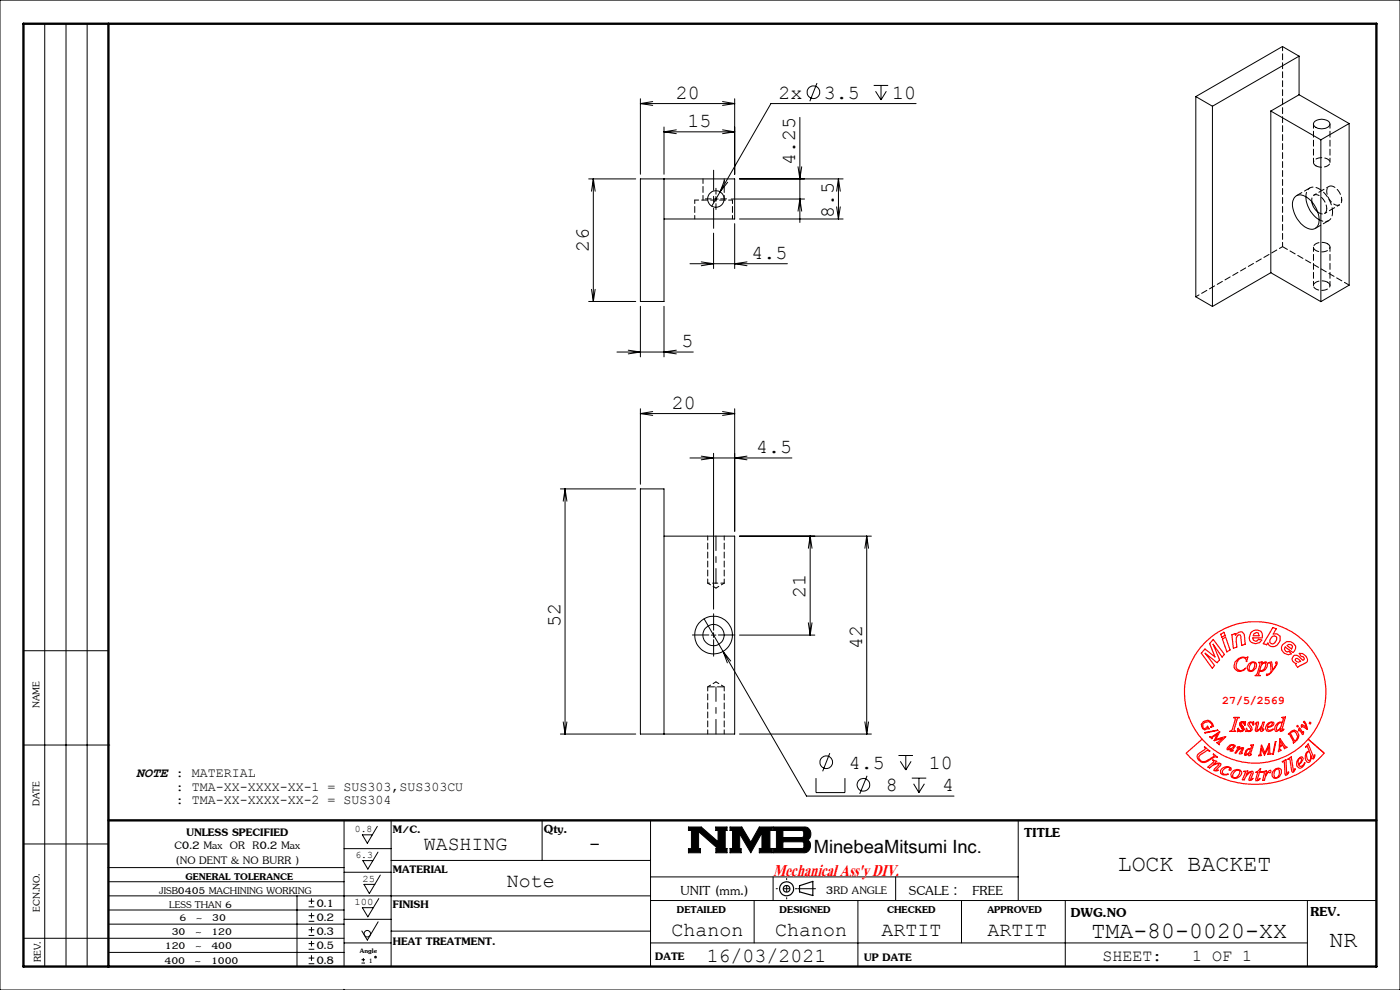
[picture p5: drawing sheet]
<svg xmlns="http://www.w3.org/2000/svg" width="297mm" height="210mm" viewBox="0 0 297 210" stroke-linecap="round" stroke-linejoin="round" font-family="sans-serif">
<g fill="none" stroke="#000" stroke-width=".21">
<path d="M0 0h297v210h-297zM9.5 5v200M14 5v200M18.5 5v200M173.3 17.6l-1.5 3.9M185.3 18.1h3.1M185.7 19.4l1.2 1.8M186.9 18.1v3.1M188 19.4l-1.1 1.8M275.6 11.9l-18.4 10.6M275.6 11.9v8.2M275.6 11.9l-3.5-2-18.4 10.6"/>
<path d="M124.9 38h10M125.9 38v26M125.9 38l.4 2.6M125.9 38l-.4 2.6M135.9 20.9v16.1M135.9 22h20M135.9 22l2.6 .4M138.5 21.5l-2.6 .5M140.9 38v26h-5v-26h20v8.5h-15M140.9 26.9v10.1M140.9 28h15M140.9 28l2.6 .4"/>
<path d="M143.5 27.5l-2.6 .5M153.3 27.5l2.6 .5M153.3 21.5l2.6 .5M153.7 38.2l-.9 2.5M154.4 38.7l-1.6 2M155.9 20.9v16.1M155.9 28l-2.6 .4M155.9 22l-2.6 .4M156.9 38h22M169.3 35.4l.4 2.6 .4-2.6M169.7 24.9v22.3M177.9 38v8.5"/>
<path d="M177.9 38l.4 2.6M177.9 38l-.4 2.6M194.3 22h-30.8l-10.7 18.7M253.7 20.5l3.5 2M253.7 20.5v42.5l3.5 2M257.2 22.5v42.5M269.6 23.6v34.2M269.6 23.6l10.6 6.1M275.6 20.1l-6 3.5M275.6 20.1l10.6 6.1M278.8 25.9a2.27 2.27 0 0 1 3.3 .3 1.52 1.52 0 0 1-2 1.1 1.14 1.14 0 0 1-1.4-1.3zM280.2 29.7v34.3"/>
<path d="M286.2 26.2v34.3l-6 3.5M286.2 26.2l-6 3.5M146.4 55.9h20.6M148.8 55.6l2.6 .3-2.6 .5M151.4 49.5v7.5M151.4 42.2h1M151.9 41.7v1M152.8 40.7l-1.8 3M155.1 42.2h15.6M155.9 47.4v9.6M156.9 46.5h22M158.5 55.6l-2.6 .3 2.6 .5"/>
<path d="M169.3 44.8l.4-2.6 .4 2.6M177.5 43.9l.4 2.6M178.3 43.9l-.4 2.6M269.6 57.8l-12.4 7.2M269.6 57.8l10.6 6.2M274.8 41.7a2.41 2.41 0 0 1 3.2 .7 5.4 5.4 0 0 1 1.6 5.4 1.75 1.75 0 0 1-2.8 .3 6 6 0 0 1-2.5-5.5zM277 41.7a6.1 6.1 0 0 0 2.9 4.9M278.3 42.8a3.5 3.5 0 0 0 1.2 2.2M124.9 64h10M125.5 61.4l.4 2.6M126.3 61.4l-.4 2.6M130.9 74.7h16.2"/>
<path d="M133.3 74.3l2.6 .4-2.6 .4M135.9 65v10.7M140.9 65v10.7M143.5 74.3l-2.6 .4 2.6 .4M135.9 86.7v16M135.9 87.7h20M135.9 87.7l2.6 .4M138.5 87.3l-2.6 .4M146.4 97.1h21.6M148.8 96.8l2.6 .3-2.6 .4M151.4 96.2v33M153.3 87.3l2.6 .4"/>
<path d="M155.9 86.7v26M155.9 87.7l-2.6 .4M158.5 96.8l-2.6 .3 2.6 .4M118.9 103.7h16M119.9 103.7l-.4 2.6M119.9 103.7v52M119.9 103.7l.4 2.6M140.9 113.7h15v42h-20v-52h5v52M156.9 113.7h28M171.9 113.7v21M171.9 113.7l.4 2.6M171.9 113.7l-.4 2.6"/>
<path d="M183.9 113.7v42M183.9 113.7l.4 2.6M183.9 113.7l-.4 2.6M5 138h18M149.4 131.3l4 6.9M150.9 134.7h1M151.4 134.2v1M153.4 138.2l17.7 30.7h31.3M153.4 138.2l.9 2.4M153.4 138.2l1.6 2M156.9 134.7h16M171.5 132.1l.4 2.6"/>
<path d="M172.3 132.1l-.4 2.6M5 158h18.3M118.9 155.7h16M119.5 153.1l.4 2.6M120.3 153.1l-.4 2.6M156.9 155.7h28M176 159.8l-1.5 3.8M183.5 153.1l.4 2.6M184.3 153.1l-.4 2.6M5 179h18M73 174v31M80 175.3l-2.1 3.6-1-1.8h2.1"/>
<path d="M83 174v31M115 174v8.5M138 174v31M146 175.4h2.8l3.5 3.1v-2.3h-.5v-.8h2.4v.8h-.4v3.8h.4v.9h-2.3v-.9h.4l-4.1-3.6v3.6h.4v.9h-2.6v-.9h.7v-3.8h-.7zM154.9 175.4h2.5l1.9 3.2 1.8-3.2h2.7v.8h-.5v3.8h.5v.9h-2.7v-.9h.5v-3.3l-2.3 4.2-2.4-4v3.1h.3v.9h-2.3v-.9h.5v-3.8h-.5zM164.1 175.4h6.6a1.47 1.47 0 0 1 1.3 1.2 1.47 1.47 0 0 1-.7 1.6 1.48 1.48 0 0 1 .6 1.6 1.48 1.48 0 0 1-1.4 1.1h-6.4v-.9h.6v-3.8h-.6zM166.1 176.2h4.1l.3 .3v.8l-.3 .4h-4.1zM166.1 178.6h4.2l.2 .2 .1 .8-.3 .4h-4.2zM173.1 165.1v3h6.1v-3M183.9 164.6l-1.5 3.8M190.6 160.3h3.1M191 161.5l1.2 1.8"/>
<path d="M192.2 160.3v3M193.3 161.5l-1.1 1.8M193.4 165.1h3.1M193.8 166.3l1.1 1.8M194.9 165.1v3M196.1 166.3l-1.2 1.8M216 174v17M5 199h68M22.9 184h50.1M23 190h115M23 196h50M23 193h50"/>
<path d="M23 187h50M63 190v15M65.5 192.4h1.2M65.5 191.2h1.2M65.5 195.4h1.2M65.5 194.2h1.2M65.5 198.4h1.2M65.5 197.2h1.2M66.1 190.6v1.2M66.1 193.6v1.2M66.1 196.6v1.2M66.1 199.6v1.2"/>
<path d="M73 195h10M73 185h10M73 180h10M80.2 180.8l-2.2 3.6-1-1.8h2.1M80.2 195.5l-2.3 3.9-1.1-1.9M80.4 190.6l-2.4 3.9-1.1-2h2.3M80.7 185.6l-2.3 3.9-1.2-1.9h2.3M83 197.5h55M83 182.5h55M138 186h78M138 191h154M160 191v9"/>
<path d="M164 186v5M182 191v14M190 186v5M204 191v9M226 191v14M277.4 191v14M23 202h50M65.5 201.4h1.2M65.5 200.2h1.2M65.5 204.4h1.2M65.5 203.2h1.2M66.1 202.6v1.2"/>
<path d="M73 200h10M76.7 204.3h.7M76.7 203.6h.7M77.1 203.2v.7M138 200h139.4"/>
<circle cx="172.6" cy="19.6" r="1.34"/>
<circle cx="151.9" cy="42.2" r="1.75"/>
<circle cx="151.4" cy="134.7" r="4"/>
<circle cx="151.4" cy="134.7" r="2.25"/>
<circle cx="175.3" cy="161.7" r="1.33"/>
<circle cx="183.2" cy="166.5" r="1.34"/>
<circle cx="77.9" cy="198.1" r=".68"/>
<circle cx="79.7" cy="203" r=".17"/>
</g>
<g fill="none" stroke="#000" stroke-width=".25">
<path d="M169.6 187.9l2.8-.9v3l-2.8-.8z"/>
<circle cx="166.9" cy="188.5" r="1.49"/>
<circle cx="166.9" cy="188.5" r=".7"/>
</g>
<g fill="none" stroke="#f00" stroke-width=".25">
<path d="M257.4 135.6l2.4 3.2-.5 .6-1.9-2.7 1.3 3.3-.5 .6-2.5-2 2 2.6-.5 .5-2.4-3.1 .8-.9 2.1 1.6-1.1-2.8zM259 134.5l.6-.4 .3 .7-.7 .4zM259.3 135.6l.7-.5 .9 2.8-.6 .4zM261.3 134.6l.7-.2 .1 .4 .3-.4 .6-.4h.5l.5 .7 .2 2-.8 .2-.2-2-.4-.3-.5 .8 .1 1.9-.7 .2zM262.8 139.7a2 2 0 0 1 1.6-.2l.3-.1-.3 .9a.77 .77 0 0 0-.4-.8 .77 .77 0 0 0-1 .2 1.67 1.67 0 0 0-.5 2.3 1.24 1.24 0 0 0 1.8-.3 1.44 1.44 0 0 1-2.4 .2l-.1-.6 .2-.9zM265.4 134.2a1.44 1.44 0 0 1 2.3 .1l.1 1h-2l.1 .5 .4 .2h.4l.2-.4 .8 .1-.5 .6-.9 .3-.8-.3-.4-.5-.1-.6zM266 134.4l.6-.2 .3 .1 .2 .6h-1.2zM269.7 135.2l.4-.3h.4l.3 .3v.5l-.4 .6-.3 .3h-.4l-.3-.3v-.5zM270 133.1l.8 .3-.7 1.1h.9l.6 .5v.9l-.6 .9-.6 .4h-.7l-.5-.3-.2-.5-.3 .4-.7-.2zM272.1 136.7l.9-.6a1.46 1.46 0 0 1 1.8 1.5l-.5 .8-1.6-1.1-.2 .4 .2 .4 .3 .2 .5-.1 .5 .5-.7 .2-.9-.3-.5-.7v-.6zM273 136.9l.4-.2 .6 .1 .2 .3-.2 .5zM274.4 139.2a.97 .97 0 0 1 1.4 .4l.6 .5 .2-.1v-.5l-.2-.2h-.4l-.4-.7h.8l.7 .6 .3 .7a1.49 1.49 0 0 1-1.2 1.1l-.9 .6-.5-.6 .3-.3-.9-.4-.1-.5z"/>
<path d="M274.9 139.7l.5 .1 .5 .5-.5 .2-.6-.3zM255 156.8a15 15 0 0 1 .9-20.7 15 15 0 0 1 20.8 0 15 15 0 0 1 .8 20.7M255 156.8a15 15 0 0 0 22.5 0M255 156.8l-3.4 3a19.5 19.5 0 0 0 29.3 0l-3.4-3M255.4 153l.9-.2a1.78 1.78 0 0 1 1.2 1.3l-.6 .2 .2-.5-.1-.3-.6-.4-.8 .1-.4 .5 .1 .8 .1 .1 .8-.3v-.3l.3 .6-.2-.1-.7 .3-.6-.5-.2-.7zM255.5 158.5l1.1 .8-.6-.1-1.1 .7a.82 .82 0 0 0-.6 .9 .82 .82 0 0 0 .7 .7 3.1 3.1 0 0 0 2.4-1l.2-.2-.2-.4 .9 .7-.5-.1-1.3 .8a1.4 1.4 0 0 1-1.7 .3 1.4 1.4 0 0 1-.7-1.6l1.6-1.1zM255.6 155.4l2.8-.5-2.7 .6zM256.6 156.3h.5l1.6-1.1-.7 1.6 2-.5-1.4 1.4 .1 .3-.6-.5 1.3-.9-1.8 .5 .6-1.4-1.1 .7v.3zM260.8 158.1a.9 .9 0 0 1 1.3 .1l-.7 1h.2l-.5 .1 .2-.5-.9 .3-.1-.3zM261.1 158.2l.2-.1h.4a.94 .94 0 0 1-1.1 .7zM261.8 152.2h1.1l-.5 .4-.5 1.9-.1 .5 .3 .1h-1.2l.4-.2 .7-2.1 .1-.4zM262.4 158.5l.6-.1-.3 .6 .5-.3 .6-.1-.5 1.1 .3 .1-.6 .2-.1-.2 .6-1.1a1.46 1.46 0 0 0-1.2 1h-.3l.7-1.1z"/>
<path d="M263.1 153.3l1.1-.2-.1 .7-.5-.6-.3 .3 .6 1.1a.91 .91 0 0 1-1.2 .5l-.2 .1 .2-.7 .1 .4 .4 .2 .4-.2v-.3l-.6-.8zM264.7 159l.3-.1 .2 .3a.93 .93 0 0 1-.9 .8zM264.9 153.3l1.1-.2-.1 .7-.5-.6-.4 .3 .6 1.1a.91 .91 0 0 1-1.2 .5l-.1 .1 .1-.7 .1 .4 .5 .2 .3-.2v-.3l-.6-.8zM265 140.8a.88 .88 0 0 1 .9-.4 .88 .88 0 0 1 .7 .7 1.43 1.43 0 0 1-1.3 1.3l-.5-.1a1.07 1.07 0 0 1 .2-1.5zM265.4 158h.5l-.7 2h.3l-.5 .3v-.5l-.8 .5-.2-.2a1.28 1.28 0 0 1 1.1-1.3l.2 .1 .2-.6zM265.5 140.6l.4-.1 .3 .1a1.47 1.47 0 0 1-.8 1.7l-.4-.1a1.51 1.51 0 0 1 .5-1.6zM266.3 153.4l.4-.2h.2l-.3 1.7a2.09 2.09 0 0 0 1.3-1.7h.3l-.5 1.7 .4-.2-.5 .5-.2-.3 .3-.8a1.28 1.28 0 0 1-1.3 1 1.6 1.6 0 0 1 .2-1.5v-.2l-.4 .2zM267 140.5l.8-.1-.1 .5 .2-.3 .7-.2a1.26 1.26 0 0 1 0 1.5 1.26 1.26 0 0 1-1.4 .4l-.2 .8 .3 .2h-1l.4-.3 .6-2.1v-.3zM267.7 158l.6 1.7 1-1.9 .1 2 .2 .1-.7 .1 .2-.2v-1.3l-.8 1.7-.7-1.5-.2 1.3 .2 .3h-.6l.3-.3 .3-1.9M267.7 140.9l.6-.3a.57 .57 0 0 1 .2 .8l-.4 .6-.7 .3-.1-.1zM268.9 153.6a.82 .82 0 0 1 1.4-.2 1.26 1.26 0 0 1-1.4 .9l.1 .5 .3 .1 .9-.2-1.1 .5-.4-.2a1.05 1.05 0 0 1 .2-1.4zM269.1 140.6l.6-.2 .3 1.7 .6-.9a.33 .33 0 0 0 .2-.3 .33 .33 0 0 0-.2-.3l.2-.2 .1 .1a4.5 4.5 0 0 1-2.2 2.8v-.3l.2-.1 .2 .2 .6-.7-.2-1.6z"/>
<path d="M269.2 153.6l.5-.4 .2 .2a1.16 1.16 0 0 1-1 .8zM270.5 157.3h.2l-.7 2.7zM271.3 153.4l.3-.2 .3 .4a1.49 1.49 0 0 1-1 1.3l-.1-.1a1.49 1.49 0 0 1 .5-1.4zM271.5 156.8l1.2 1.6 .3 .1-.5 .3-.3-.6-.6 .2-.1 .6 .2 .2-.5 .2zM271.6 157.3l.4 .7-.5 .2zM272 152.2l.7-.1-.8 2.8 .5-.2-.2 .3-.6 .1 .1-.7-.3 .5-.7 .2a1.31 1.31 0 0 1 1.1-1.9l.2 .1 .2-.7a.23 .23 0 0 0 0-.3 .23 .23 0 0 0-.2 0zM273.4 155.6a1.32 1.32 0 0 1 1.8-.5 1.63 1.63 0 0 1-.8 2.5v-.3l-.8-1.5h-.3zM273.8 155.5l.2-.3 .6-.1 .3 .3 .4 .8-.3 .7-.3 .3-.2-.2zM275.1 153.9h.3v.3h-.2zM275.6 154.4l.2 .1 .6 .9 .1-.2v.6h-.2l-.7-1-.1 .2zM276.5 153.1l.3-.1 .2 .5 .3 1.2-1.1-.7-.1 .3 .1-.6 1 .6zM277.4 159.6l.2-.1a1.38 1.38 0 0 1 .3 1.8l-.3 .1a1.38 1.38 0 0 1-.2-1.8z"/>
<path d="M277.5 157.8l1.2 2.8 .2-.5-.3 .9-.4-.7v.6l-.3 .7a.47 .47 0 0 1-.7-.1 1.35 1.35 0 0 1 .6-2.2l-.3-.7a.24 .24 0 0 0-.2-.3 .24 .24 0 0 0-.3 .2zM277.8 153.3l.2-.1 .1 .3-.3 .1zM257.3 161.2l.8 .3-.7 .7 .3-.1a1.24 1.24 0 0 1 1.3-.1l-.1 .4-1 .9 .6 .1-.9 .1-.1-.2 1.1-1.2a2.01 2.01 0 0 0-2 .8l-.3-.2 1.2-1.2zM259.1 163.2a1.45 1.45 0 0 1 2.1-.2l-.3 .4a.25 .25 0 0 1-.1-.2 .25 .25 0 0 1 .2-.3l-.2-.1a1.23 1.23 0 0 0-1.5 1.1l.3 .3h1l-1.2 .2-.4-.3-.1-.6zM261.5 163.6a1.06 1.06 0 0 1 1.1-.4 1.06 1.06 0 0 1 .8 .9 1.4 1.4 0 0 1-2.1 .7l-.2-.6zM261.9 163.7l.4-.3h.4l.3 .2a1.34 1.34 0 0 1-1.2 1.4l-.3-.2v-.3zM263.9 163.6l.8-.1-.4 1 .2-.3a1.19 1.19 0 0 1 1.3-.6v.6l-.5 1.1 .6-.2-.8 .5-.2-.2 .5-1.5a2.04 2.04 0 0 0-1.5 1.5h-.3l.6-1.6zM265.2 160v.1M266.5 163.8l.5-.3 .3-.4h.1l-.1 .6h.4l-.1 .1h-.4l-.4 1.6 .5-.2-.7 .5-.1-.1-.1-.3 .4-1.5zM267.8 163.7l.9-.2-.3 1.1a1.42 1.42 0 0 1 1.2-1.2l-.1 .5h-.2l-.1-.1-.5 .4-.4 1.3-.4 .1 .3-1.8zM270.3 163.3a.87 .87 0 0 1 1.6 .1 1.39 1.39 0 0 1-1.6 1.7l-.4-.5a1.29 1.29 0 0 1 .4-1.3zM270.6 163.3l.3-.2 .4 .1a1.36 1.36 0 0 1-.5 1.8l-.4-.1a1.43 1.43 0 0 1 .2-1.6z"/>
<path d="M272 161.6l.8-.5 .2 3 .4-.3-.5 .7-.3-.1-.1-2.8zM273.2 161l.7-.5 .5 3 .4-.4-.4 .7-.4-.2-.4-2.6zM275.4 161l.7-.5 .3 .2a1.67 1.67 0 0 1-.9 1.6l.3 .3 .5-.1 .5-.8a1.27 1.27 0 0 1-1.1 1.3 1.24 1.24 0 0 1-.3-2zM275.5 161.1l.4-.3a.89 .89 0 0 1-.5 1.3v-.6z"/>
</g>
<path d="M164.7 188.5h4.3M166.9 186.3v4.4" fill="none" stroke="#000" stroke-width=".21" stroke-dasharray="15.2 1.3 1.3 1.3" stroke-dashoffset="15"/>
<path d="M150.9 42.2h-1.3M151.9 41.2v-1.3M151.9 43.2v1.2M152.9 42.2h1.2M150.4 134.7h-3.5M151.4 133.7v-3.5M151.4 135.7v3.5M152.4 134.7h3.5M169.2 188.5h3.8" fill="none" stroke="#000" stroke-width=".21" stroke-dasharray="15.2 1.3 1.3 1.3"/>
<path d="M5 5h287v200h-287zM23 5v200M23 174h269M73 210v.1" fill="none" stroke="#000" stroke-width=".5"/>
<path d="M146 175.4v.8h.7v3.8h-.7v.9h2.6v-.9h-.4v-3.6l4.1 3.6h-.4v.9h2.3v-.9h-.4v-3.8h.4v-.8h-2.4v.8h.5v2.3l-3.5-3.1zM154.9 175.4v.8h.5v3.8h-.5v.9h2.3v-.9h-.3v-3.1l2.4 4 2.3-4.2v3.3h-.5v.9h2.7v-.9h-.5v-3.8h.5v-.8h-2.7l-1.8 3.2-1.9-3.2zM166.1 178.6h4.2l.2 .2 .1 .8-.3 .4h-4.2zM164.1 175.4v.8h.6v3.8h-.6v.9h6.9l.6-.5 .3-.8-.1-1-.5-.4a1.47 1.47 0 0 0 .7-1.6 1.47 1.47 0 0 0-1.3-1.2zM166.1 176.2h4.1l.3 .3v.8l-.3 .4h-4.1z" fill-rule="evenodd" fill="#000"/>
<path d="M151.9 123.7v-10M151.9 155.7v-10" fill="none" stroke="#000" stroke-width=".21" stroke-dasharray="15.2 1.3 1.3 1.3" stroke-dashoffset="12.1"/>
<path d="M151.4 48.4v-12.3" fill="none" stroke="#000" stroke-width=".21" stroke-dasharray="15.2 1.3 1.3 1.3" stroke-dashoffset="11"/>
<path d="M153.6 145.7h-3.5" fill="none" stroke="#000" stroke-width=".21" stroke-dasharray="1.3 .6" stroke-dashoffset="-.2"/>
<path d="M150.1 123.7h1.8M151.9 123.7h1.7" fill="none" stroke="#000" stroke-width=".21" stroke-dasharray="1.3 .6" stroke-dashoffset=".9"/>
<path d="M272.1 9.9v42.4M278.6 26.3v8.2M282.1 34.5v-8.2M155.4 42.4h-8M278.6 52.4v8.2M279.9 46.6a1.72 1.72 0 0 0 2 .2 1.72 1.72 0 0 0 .8-1.8M282.7 45a5.7 5.7 0 0 0-3.9-5.3 1.68 1.68 0 0 0-1.8 2M282.1 60.6v-8.2M150.1 113.7v10M153.6 123.7v-10M150.1 145.7v10M153.6 155.7v-10" fill="none" stroke="#000" stroke-width=".21" stroke-dasharray="1.3 .6" stroke-dashoffset=".4"/>
<path d="M150.1 123.7l1.8 1M151.9 124.7l1.7-1M151.9 144.6l-1.8 1.1M153.6 145.7l-1.7-1.1" fill="none" stroke="#000" stroke-width=".21" stroke-dasharray="1.3 .6" stroke-dashoffset=".6"/>
<path d="M147.4 42.4v4M155.4 46.4v-4M281.5 44.3a3.1 3.1 0 0 0-2.4-3 1.09 1.09 0 0 0-.8 1.5M253.7 62.9l18.4-10.6" fill="none" stroke="#000" stroke-width=".21" stroke-dasharray="1.3 .6" stroke-dashoffset=".5"/>
<path d="M149.1 37.9v4.5M153.6 42.4v-4.5" fill="none" stroke="#000" stroke-width=".21" stroke-dasharray="1.3 .6" stroke-dashoffset=".3"/>
<path d="M277.9 39.9l-2.9 1.6M279.2 35.2a2.26 2.26 0 0 0 2.9-.6 1.51 1.51 0 0 0-2-1.1 1.16 1.16 0 0 0-1.4 1.3l.5 .4M279 48.4l2.9-1.6M281.6 51.7a.85 .85 0 0 1 .5 1 .85 .85 0 0 1-.9 .6 1.97 1.97 0 0 1-2.6-.9 2.05 2.05 0 0 1 3-.7M281.6 59.9a.85 .85 0 0 1 .5 1 .85 .85 0 0 1-.9 .6 1.97 1.97 0 0 1-2.6-.9 2.05 2.05 0 0 1 3-.7" fill="none" stroke="#000" stroke-width=".21" stroke-dasharray="1.3 .6"/>
<path d="M279.6 45a1.04 1.04 0 0 0 1.2 .4 1.04 1.04 0 0 0 .7-1.1" fill="none" stroke="#000" stroke-width=".21" stroke-dasharray="1.3 .6" stroke-dashoffset=".2"/>
<path d="M272.1 52.3l14.1 8.2" fill="none" stroke="#000" stroke-width=".21" stroke-dasharray="1.3 .6" stroke-dashoffset=".1"/>
<path d="M281.9 39.6l-3.2 1.8M281 45.3l3.2-1.9M284.6 42.4a3.1 3.1 0 0 0-2.3-3 1.25 1.25 0 0 0-.7 1.9 2.52 2.52 0 0 0 2.5 2.2l.4-.4 .1-.7" fill="none" stroke="#000" stroke-width=".21" stroke-dasharray="1.3 .6" stroke-dashoffset=".7"/>
<text font-size="5.5" fill="#f00" x="164" y="185.7">Mechanical Ass'y DIV.</text>
<g font-size="4.9">
<text x="237.1" y="184.8">LOCK BACKET</text>
<text x="231.5" y="198.9">TMA-80-0020-XX</text>
<text x="282" y="200.9">NR</text>
</g>
<g font-size="4.2">
<text x="143.3" y="20.9">20</text>
<text x="165.2" y="20.9">2x</text>
<text x="174.8" y="20.9">3.5</text>
<text x="189.3" y="20.9">10</text>
<text x="145.8" y="26.9">15</text>
<text x="168.7" y="35" transform="rotate(-90 168.7 35)">4.25</text>
<text x="176.9" y="46.3" transform="rotate(-90 176.9 46.3)">8.5</text>
<text x="124.9" y="53.5" transform="rotate(-90 124.9 53.5)">26</text>
<text x="159.4" y="54.9">4.5</text>
<text x="144.5" y="73.7">5</text>
<text x="142.5" y="86.7">20</text>
<text x="160.4" y="96.1">4.5</text>
<text x="170.9" y="126.9" transform="rotate(-90 170.9 126.9)">21</text>
<text x="118.9" y="133.1" transform="rotate(-90 118.9 133.1)">52</text>
<text x="182.9" y="137.6" transform="rotate(-90 182.9 137.6)">42</text>
<text x="180.1" y="163.1">4.5</text>
<text x="187.9" y="167.9">8</text>
<text x="197.1" y="163.1">10</text>
<text x="199.9" y="167.9">4</text>
<text x="217.3" y="177.6">TITLE</text>
<text x="89.9" y="180.3">WASHING</text>
<text x="124.9" y="180.3">-</text>
<text x="107.5" y="188.2">Note</text>
<text x="144.4" y="189.8">UNIT (mm.)</text>
<text x="192.8" y="189.8">SCALE :</text>
<text x="206.3" y="189.8">FREE</text>
<text x="227.2" y="194.4">DWG.NO</text>
<text x="278" y="194.3">REV.</text>
<text x="142.5" y="198.6">Chanon</text>
<text x="164.5" y="198.6">Chanon</text>
<text x="187" y="198.6">ARTIT</text>
<text x="209.5" y="198.6">ARTIT</text>
<text x="149.9" y="204">16/03/2021</text>
</g>
<g font-size="3.9">
<text x="115.4" y="176.8">Qty.</text>
<text x="172.6" y="181">MinebeaMitsumi Inc.</text>
</g>
<g font-size="3.5">
<text x="39.5" y="177.4">UNLESS SPECIFIED</text>
<text x="83.3" y="176.7">M/C.</text>
<text x="37" y="180.2">C0.2 Max OR R0.2 Max</text>
<text x="37.2" y="183.3">(NO DENT &amp; NO BURR )</text>
<text x="83.3" y="185.2">MATERIAL</text>
<text x="175.2" y="189.7">3RD ANGLE</text>
<text x="67.1" y="192.3">0.1</text>
<text x="67.1" y="195.4">0.2</text>
<text x="83.3" y="192.6">FINISH</text>
<text x="67.1" y="198.4">0.3</text>
<text x="67.1" y="201.3">0.5</text>
<text x="83.3" y="200.5">HEAT TREATMENT.</text>
<text x="139" y="203.7">DATE</text>
<text x="183.3" y="203.9">UP DATE</text>
<text x="233.9" y="203.8">SHEET:</text>
<text x="252.9" y="203.8">1 OF 1</text>
<text x="67.1" y="204.4">0.8</text>
</g>
<g font-size="3.2">
<text x="8.4" y="150.2" transform="rotate(-90 8.4 150.2)">NAME</text>
<text x="8.4" y="171" transform="rotate(-90 8.4 171)">DATE</text>
<text x="33.8" y="189.5">JISB0405 MACHINING WORKING</text>
<text x="39.4" y="186.6">GENERAL TOLERANCE</text>
<text x="8.4" y="193.4" transform="rotate(-90 8.4 193.4)">ECN.NO.</text>
<text x="35.9" y="192.7">LESS THAN 6</text>
<text x="38.1" y="195.3">6 ~ 30</text>
<text x="143.6" y="193.7">DETAILED</text>
<text x="165.4" y="193.7">DESIGNED</text>
<text x="188.2" y="193.7">CHECKED</text>
<text x="209.5" y="193.7">APPROVED</text>
<text x="35" y="201.3">120 ~ 400</text>
<text x="36.4" y="198.3">30 ~ 120</text>
<text x="8.7" y="204.1" transform="rotate(-90 8.7 204.1)">REV.</text>
<text x="34.9" y="204.5">400 ~ 1000</text>
</g>
<text font-size="2.9" x="28.9" y="164.9">NOTE : MATERIAL</text>
<g font-size="2.8">
<text x="37.3" y="167.7">: TMA-XX-XXXX-XX-1 = SUS303,SUS303CU</text>
<text x="37.3" y="170.5">: TMA-XX-XXXX-XX-2 = SUS304</text>
</g>
<text font-size="2.5" fill="#f00" x="259.3" y="149.3">27/5/2569</text>
<g font-size="2.1">
<text x="75.3" y="176.6">0.8</text>
<text x="75.4" y="182">6.3</text>
<text x="76.9" y="187.1">25</text>
<text x="75.2" y="192">100</text>
<text x="76.4" y="202.2">Angle</text>
<text x="78.2" y="204.3">1</text>
</g>
</svg>
